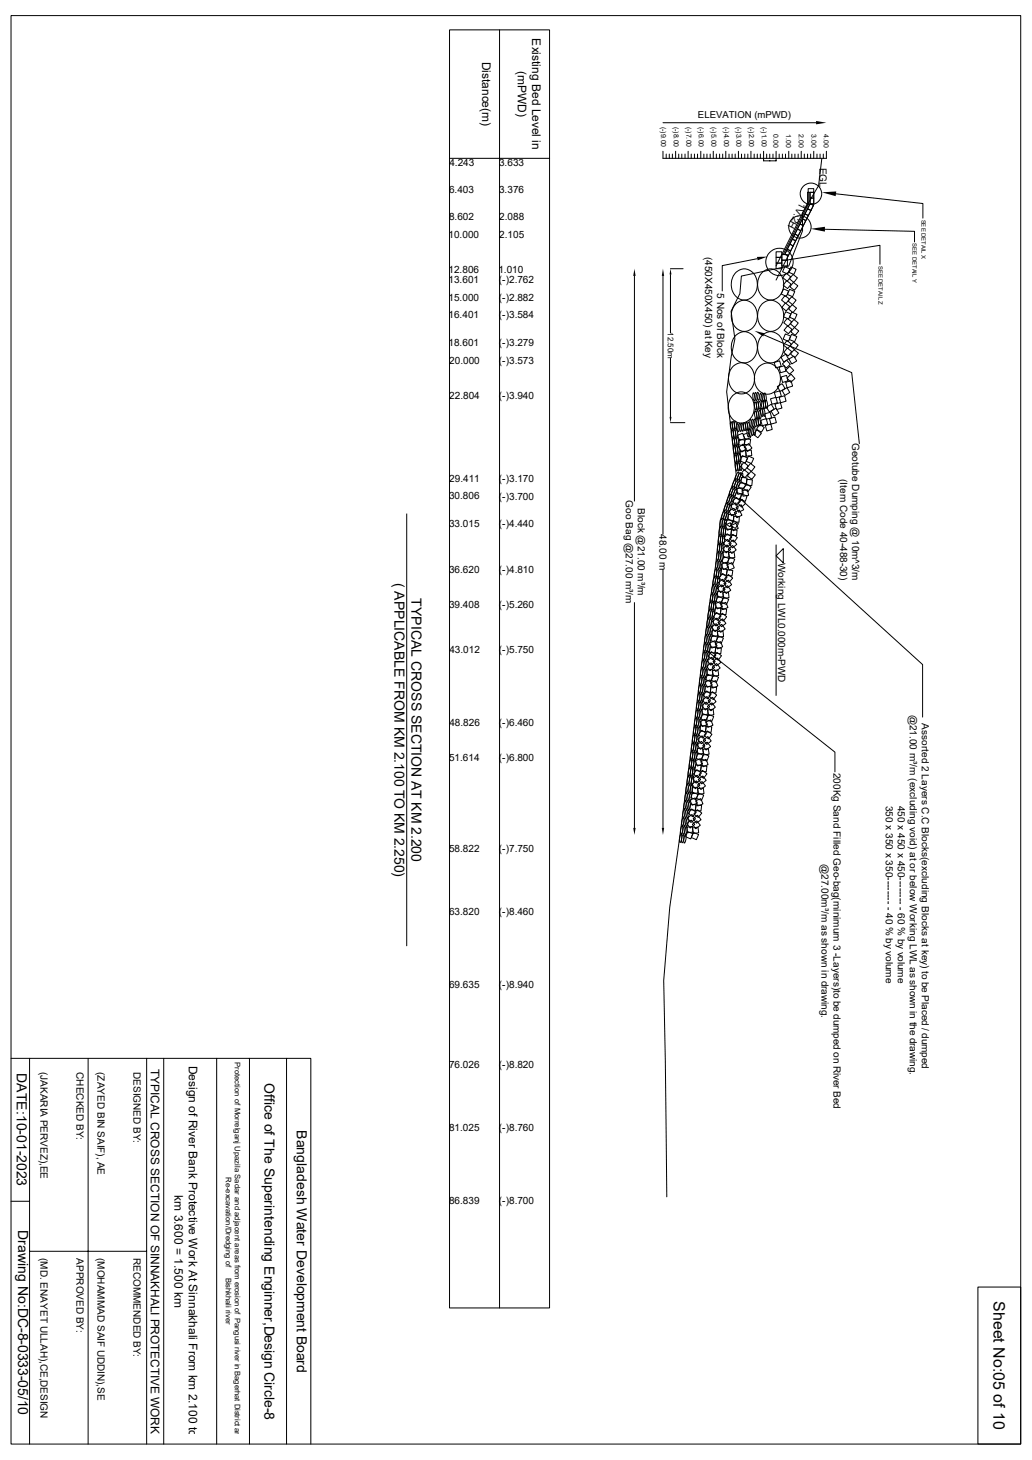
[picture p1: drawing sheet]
<svg xmlns="http://www.w3.org/2000/svg" width="297mm" height="420mm" viewBox="0 0 297 420" stroke-linecap="round" stroke-linejoin="round" font-family="sans-serif">
<g fill="none" stroke="#000" stroke-width=".29">
<path d="M3.2 4.5h290.6v410.9h-290.6zM129.4 8.6h28.8v367.7h-28.8zM143.8 8.6v367.7M190.8 35.3h44.1M129.4 45.6h28.8M190.8 43.5v2.1h47v-2.1M191.7 44.3v1.3M192.6 44.3v1.3M193.5 44.3v1.3M194.4 43.5v2.1M195.3 44.3v1.3M196.2 44.3v1.3"/>
<path d="M197.1 44.3v1.3M198 43.5v2.1M198.9 44.3v1.3M199.9 44.3v1.3M200.7 44.3v1.3M201.7 43.5v2.1M202.6 44.3v1.3M203.5 44.3v1.3M204.4 44.3v1.3M205.3 43.5v2.1M206.2 44.3v1.3M207.1 44.3v1.3"/>
<path d="M208 44.3v1.3M208.9 43.5v2.1M209.8 44.3v1.3M210.7 44.3v1.3M211.6 44.3v1.3M212.5 43.5v2.1M213.4 44.3v1.3M214.3 44.3v1.3M215.2 44.3v1.3M216.1 43.5v2.1M217 44.3v1.3M217.9 44.3v1.3"/>
<path d="M218.8 44.3v1.3M219.8 43.5v2.8h3.6v-2.8M220.6 44.3v1.3M221.5 44.3v1.3M221.5 46.2l.1 .1M222.5 44.3v1.3M224.2 44.3v1.3M225.2 44.3v1.3M226.1 44.3v1.3M227 43.5v2.1M227.9 44.3v1.3M228.8 44.3v1.3"/>
<path d="M229.7 44.3v1.3M230.6 43.5v2.1M231.5 44.3v1.3M232.4 44.3v1.3M232.6 55.3h-.2v3.1l-9 18.1M232.6 54.3h1.6v1h-1.1v1.7h1.1v1.6h-1.1v-1.6h1.1v-1.7h-1.6zM232.7 55.3v3.2l-7.3 14.7M233.1 55.3v3.3l-7.3 14.6M233.1 58.6l-.7 1.5 1 .4-.8 1.5-1-.5-.7 1.4 1 .6-.7 1.4-1-.5-.7 1.5 1 .5-.8 1.4-.9-.4-.8 1.4 1 .5-.7 1.4-1-.5-.7 1.5 .9 .5-.7 1.5-1-.5 .8-1.5 .9 .5 .8-1.5-1-.5 .7-1.4 1 .5 .7-1.5-.9-.4 .7-1.5 1 .5 .7-1.5-1-.5 .7-1.5 1 .6 .7-1.5-1-.5 .8-1.4 1 .4 .7-1.4zM233.3 44.3v1.3M234.2 55.3l-.1 3.8-10.7 21.5M234.2 43.5v2.1"/>
<path d="M235.1 44.3v1.3M236 44.3v1.3M236.5 45.6l-.9 7.8-4.7 7.9 .1 5.1-4 10.1-13.6 2.9-.5 5.1-2.5 5 1.1 8-1.1 5-1.3 10.2 2.8 23.9-4.6 13-1.3 13a1157 1157 0 0 0-7.2 54.3l-6.1 44.1-1.7 21.1 .9 62.2M236.9 44.3v1.3M240.6 55.8l25 2.7v4.2M182.6 79.4v64.7M190.8 79.4v74.3M193 77.3h3.6M193 79v16.8M211.8 78.4a3.7 3.7 0 0 1 4.1-.6 3.7 3.7 0 0 1 2 3.5 4 4 0 0 1-4.8 4.8 4.9 4.9 0 0 1-1.3-7.7zM217.9 74.4l-10 2v7.3M219.4 78.4a3.7 3.7 0 0 1 4-.6 3.7 3.7 0 0 1 2.1 3.5 4 4 0 0 1-4.9 4.8 4.9 4.9 0 0 1-1.2-7.7z"/>
<path d="M223.4 75.7h1.6v1.6h-1.6zM223.4 74h1.6v1.7h-1.6zM223.4 72.4h1.6v1.6h-1.6zM225 74.8h1.6v1.7h-1.6zM225 73.2h1.6v1.6h-1.6zM225.8 76.7l1.5 .6-.6 1.5-1.5-.6zM226.3 78.6l1.2 1-.9 1.3-1.3-1zM226.8 74.8l26.4-4.2v5.4M227.6 76.8l1.5 .7-.6 1.5-1.5-.7zM228.2 79l1.3 .9-1 1.3-1.3-1zM237.4 66l25.8 .5v3.1M211.8 87.4a3.7 3.7 0 0 1 4.1-.6 3.7 3.7 0 0 1 2 3.5 4 4 0 0 1-4.8 4.8 4.9 4.9 0 0 1-1.3-7.7z"/>
<path d="M211.8 96.4a3.7 3.7 0 0 1 4.1-.5 3.7 3.7 0 0 1 2 3.5 4 4 0 0 1-4.8 4.8 4.9 4.9 0 0 1-1.3-7.8zM219.4 87.4a3.7 3.7 0 0 1 4-.6 3.7 3.7 0 0 1 2.1 3.5 4 4 0 0 1-4.9 4.8 4.9 4.9 0 0 1-1.2-7.7zM219.4 96.4a3.7 3.7 0 0 1 4-.5 3.7 3.7 0 0 1 2.1 3.5 4 4 0 0 1-4.9 4.8 4.9 4.9 0 0 1-1.2-7.8zM219.9 96.4l25.2 10.8 2.2 20.4M225.5 83.1l1.4 .6-.6 1.6-1.5-.7zM225.9 85l1.3 1-1 1.3-1.3-1zM226 87.2l1.3 1-1 1.3-1.3-1.1zM226 96.1l1.5 .6-.6 1.5-1.5-.7zM226.1 89.7l1.5 .6-.7 1.5-1.4-.7zM226.4 80.7l1.3 1-1 1.3-1.3-1zM226.5 98l1.3 1-1.1 1.3-1.2-1zM226.6 91.6l1.2 1-1 1.3-1.2-1.1z"/>
<path d="M226.7 93.7l1.2 1-1 1.3-1.3-1zM227.2 83.2l1.5 .7-.6 1.4-1.5-.6zM227.8 96.2l1.5 .6-.6 1.5-1.5-.6zM227.8 85.3l1.3 1.1-1 1.2-1.3-1zM227.9 89.8l1.5 .6-.7 1.5-1.5-.6zM228 87.6l1.2 1-1 1.3-1.3-1zM228.3 81.2l1.3 1-1 1.3-1.3-1zM228.4 98.3l1.3 1-1 1.3-1.3-1zM228.5 91.9l1.2 1-1 1.3-1.2-1zM228.6 94.2l1.3 1-1 1.3-1.3-1zM193 103.1v16.8M210.9 113.7a3.7 3.7 0 0 1 4.1-.5 3.7 3.7 0 0 1 2 3.5 4 4 0 0 1-4.8 4.8 4.9 4.9 0 0 1-1.3-7.8z"/>
<path d="M211 105.4a3.7 3.7 0 0 1 4-.6 3.7 3.7 0 0 1 2.1 3.5 4 4 0 0 1-4.8 4.8 4.9 4.9 0 0 1-1.3-7.7zM216.8 113a2.25 2.25 0 0 1 .3 2.4l-.4-1.1zM217.2 115.7l.1-.1a2.25 2.25 0 0 1 .3 2.3l-.5-1zM217.2 118.3l.1-.1a2.25 2.25 0 0 1 .3 2.3l-.4-1zM217.3 113l.1-.1a2.25 2.25 0 0 1 .3 2.4l-.4-1.1zM217.8 115.6v-.1a2.25 2.25 0 0 1 .3 2.4l-.4-1.1zM217.8 118.2l.1-.1a2.25 2.25 0 0 1 .3 2.3l-.4-1zM217.9 112.9h.1a2.25 2.25 0 0 1 .3 2.3l-.4-1.1zM218.4 115.5v-.1a2.25 2.25 0 0 1 .3 2.4l-.4-1.1zM218.4 105.5a3.7 3.7 0 0 1 4.1-.6 3.7 3.7 0 0 1 2.1 3.5 4 4 0 0 1-4.9 4.8 4.9 4.9 0 0 1-1.3-7.7zM218.4 118.2l.1-.1a2.25 2.25 0 0 1 .3 2.3l-.4-1.1zM218.7 113.3l.1-.1a2.25 2.25 0 0 1 .3 2.3l-.4-1z"/>
<path d="M218.9 117.6l.1-.1a2.25 2.25 0 0 1 .3 2.3l-.4-1zM219.2 115.4v-.1a2.25 2.25 0 0 1 .3 2.3l-.4-1zM219.5 113.2a2.25 2.25 0 0 1 .3 2.3l-.5-1.1zM219.6 117.6l.1-.1a2.25 2.25 0 0 1 .3 2.3l-.5-1.1zM219.8 115.3v-.1a2.25 2.25 0 0 1 .3 2.4l-.4-1.1zM220 113.2v-.1a2.25 2.25 0 0 1 .3 2.3l-.4-1.1zM220 119l1.7-.4 .4 1.6-1.6 .4zM220.4 115.1a2.25 2.25 0 0 1 .3 2.4l-.4-1.1zM220.6 117.1l1.4-.8 .8 1.4-1.4 .8zM221.7 114.7l1.6-.4 .4 1.6-1.5 .4zM221.9 118.3l1.4-.9 .9 1.4-1.4 .9zM222.8 104.3l1.6-.5 .4 1.6-1.5 .4z"/>
<path d="M222.8 112.9l1.6-.5 .5 1.6-1.6 .5zM223 116.2l1.6-.4 .4 1.6-1.5 .4zM223.7 111.2l1.4-.8 .8 1.4-1.4 .8zM224.2 105.7l1.6-.5 .4 1.6-1.6 .4zM224.2 114.3l1.6-.5 .4 1.6-1.5 .5zM224.7 102.7l1.4-.8 .8 1.4-1.3 .8zM224.8 108.5l1.6-.5 .4 1.6-1.6 .4zM225.1 112.4l1.4-.9 .8 1.4-1.4 .8zM225.2 104.7l1.2-1.1 1.1 1.2-1.2 1.1zM226.1 110l1.6-.5 .4 1.6-1.6 .4zM226.1 106.5l1.2-1.1 1.1 1.2-1.2 1.1zM226.5 108.8l1.2-1.1 1.1 1.2-1.2 1.1z"/>
<path d="M226.6 100.1l1.2 1-.9 1.3-1.3-1zM227 103.3l1.5-.9 .8 1.4-1.4 .9zM228.5 100.6l1.3 1-1 1.3-1.3-1zM193 121.6h4.1M210.2 121.4l.1-.1a2.25 2.25 0 0 1 .3 2.4l-.4-1.1zM210.6 123.7a2.25 2.25 0 0 1 .3 2.3l-.4-1zM210.8 121.3l.1-.1a2.25 2.25 0 0 1 .3 2.4l-.4-1.1zM210.9 126.1v-.1a2.25 2.25 0 0 1 .3 2.4l-.4-1.1zM211.1 128.5l.1-.1a2.25 2.25 0 0 1 .3 2.3l-.4-1zM211.2 123.7v-.1a2.25 2.25 0 0 1 .3 2.3l-.4-1zM211.4 130.9l.1-.1a2.25 2.25 0 0 1 .3 2.3l-.4-1zM211.5 121.2a2.25 2.25 0 0 1 .3 2.3l-.4-1.1z"/>
<path d="M211.5 138h.1a2.14 2.14 0 0 1-.8 2.2 2.53 2.53 0 0 1 .7-2.2zM211.5 125.9a2.25 2.25 0 0 1 .3 2.4l-.4-1.1zM211.7 133.3l.1-.1a2.25 2.25 0 0 1 .2 2.3l-.4-1zM211.8 123.7v-.1a2.25 2.25 0 0 1 .3 2.3l-.4-1.1zM211.8 128.3a2.25 2.25 0 0 1 .3 2.3l-.4-1zM212 130.8l.1-.1a2.25 2.25 0 0 1 .3 2.4l-.4-1.1zM212 125.9h.1a2.25 2.25 0 0 1 .3 2.3l-.4-1.1zM212.1 138.3l.1-.1a2.14 2.14 0 0 1-.8 2.2 2.53 2.53 0 0 1 .7-2.1zM212.1 122l.1-.1a2.25 2.25 0 0 1 .3 2.3l-.4-1.1zM212.3 125.2l1.4-.6 .6 1.6-1.4 .5zM212.3 133.2l.1-.1a2.25 2.25 0 0 1 .3 2.3l-.4-1zM212.3 128.4l.1-.1a2.25 2.25 0 0 1 .3 2.3l-.4-1.1z"/>
<path d="M212.4 135.8h.1a2.14 2.14 0 0 1-.8 2.2 2.53 2.53 0 0 1 .7-2.2zM212.6 128.7l1.2-.9 1 1.3-1.3 .9zM212.6 130.7l.1-.1a2.25 2.25 0 0 1 .3 2.4l-.4-1.1zM212.7 138.5l.1-.1a2.14 2.14 0 0 1-.8 2.2 2.53 2.53 0 0 1 .7-2.1zM212.8 121.9l.1-.1a2.25 2.25 0 0 1 .2 2.3l-.4-1zM212.8 126.4l1.6 .2-.2 1.6-1.6-.2zM212.9 133.1h.1a2.25 2.25 0 0 1 .3 2.3l-.4-1.1zM212.9 136h.2a2.14 2.14 0 0 1-.8 2.2 2.53 2.53 0 0 1 .6-2.2zM213 129.8l1.6-.2 .2 1.6-1.7 .2zM213.4 138.6l1.3 .9-1 1.4-1.3-1zM213.4 137.3l1.6 .2-.2 1.6-1.6-.2zM213.4 121.8a2.25 2.25 0 0 1 .3 2.3l-.4-1.1z"/>
<path d="M213.5 136.2h.2a2.14 2.14 0 0 1-.8 2.2 2.53 2.53 0 0 1 .6-2.2zM213.6 131.1l1.5 .6-.6 1.5-1.5-.6zM213.9 125.1l1.4-.6 .7 1.4-1.5 .6zM214 121.7l.1-.1a2.25 2.25 0 0 1 .3 2.3l-.4-1zM214.1 133l1.2 1-1 1.3-1.2-1zM214.2 135.1l1.2 1-1 1.3-1.3-1zM214.2 128.6l1.3-1 .9 1.3-1.3 1zM214.4 126.2l1.6 .2-.2 1.7-1.6-.3zM214.6 129.6l1.6-.1 .2 1.6-1.6 .1zM214.7 121.5a2.25 2.25 0 0 1 .3 2.3l-.4-1zM214.9 139.2l1.3 .9-.9 1.3-1.4-.9zM214.9 137.9l1.6 .1-.1 1.7-1.6-.2z"/>
<path d="M215 123.5l.1-.1a2.25 2.25 0 0 1 .3 2.3l-.4-1zM215.2 121.5l.1-.1a2.25 2.25 0 0 1 .3 2.3l-.4-1zM215.4 131.2l1.5 .7-.7 1.4-1.4-.6zM215.6 123.4h.1a2.25 2.25 0 0 1 .3 2.3l-.4-1.1zM215.9 120.8v-.1a2.25 2.25 0 0 1 .3 2.3l-.4-1zM216 133.3l1.3 1-1 1.3-1.3-1zM216.1 135.6l1.3 1-1 1.3-1.3-1zM216.2 123.1l.1-.1a2.25 2.25 0 0 1 .3 2.3l-.4-1.1zM216.5 120.7v-.1a2.25 2.25 0 0 1 .3 2.3l-.4-1zM216.8 123l.1-.1a2.25 2.25 0 0 1 .3 2.3l-.4-1zM217.1 120.6l.1-.1a2.25 2.25 0 0 1 .3 2.4l-.5-1.1zM217.7 120.4l.1-.1a2.25 2.25 0 0 1 .3 2.3l-.5-1z"/>
<path d="M217.8 123.7l1.3 1-1 1.2-1.3-1zM218.3 120.3l.1-.1a2.25 2.25 0 0 1 .3 2.4l-.4-1.1zM218.6 122.1l1.4 .9-.9 1.3-1.4-.8zM218.9 120.9l1.6-.5 .4 1.6-1.5 .5zM220.3 122.4l1.5-.4 .4 1.5-1.5 .5zM221.4 120.4l1.6-.4 .4 1.6-1.5 .4zM117.1 147.8v124.3M206.6 158.8l.2 .7a1.27 1.27 0 0 1-.5 1.6v-1.7zM206.9 156.4l.2 .7a1.27 1.27 0 0 1-.5 1.6v-1.7zM207.1 154.1l.2 .6a1.27 1.27 0 0 1-.5 1.6v-1.7zM207.2 158.9l.2 .6a1.27 1.27 0 0 1-.5 1.7v-1.8zM207.3 151.6l.3 .7a1.27 1.27 0 0 1-.5 1.6v-1.7z"/>
<path d="M207.5 156.5l.2 .6a1.27 1.27 0 0 1-.5 1.7v-1.7zM207.6 149.3l.2 .6a1.27 1.27 0 0 1-.5 1.7v-1.8zM207.7 154.1l.2 .6a1.27 1.27 0 0 1-.5 1.7v-1.8zM207.9 159l.2 .6a1.27 1.27 0 0 1-.5 1.6v-1.7zM208 151.7l.2 .7a1.27 1.27 0 0 1-.5 1.6v-1.7zM208 157.8l1.3-1 1 1.2-1.3 1zM208 158.9l1.6-.3 .3 1.6-1.6 .2zM208.1 156.5l.2 .7a1.27 1.27 0 0 1-.5 1.6v-1.7zM208.2 156.2l1.2-1 1 1.2-1.2 1zM208.2 149.3l.2 .6a1.27 1.27 0 0 1-.5 1.7v-1.7zM208.3 147.1l.1-.1a2.49 2.49 0 0 1-.7 2.3l.1-1.1zM208.3 154.2l.2 .6a1.27 1.27 0 0 1-.5 1.7v-1.8z"/>
<path d="M208.6 151.8l.2 .6a1.27 1.27 0 0 1-.5 1.7v-1.8zM208.7 151l1.5-.6 .7 1.4-1.5 .7zM208.8 149.4l.2 .6a1.27 1.27 0 0 1-.5 1.7v-1.8zM208.9 152.1l1.6 .2-.1 1.7-1.7-.2zM208.9 147.3l.1-.1a2.49 2.49 0 0 1-.7 2.3l.1-1.1zM209.1 144.8l.1-.1a2.49 2.49 0 0 1-.7 2.3l.1-1.1zM209.3 153.5l1.3 1-1 1.3-1.3-.9zM209.5 147.5l.1-.1a2.49 2.49 0 0 1-.7 2.3l.1-1.1zM209.6 148l1.6 .1-.1 1.6-1.6-.1zM209.6 149.3l1.4 .9-.9 1.3-1.4-.9zM209.6 157.9l1.3-1 1 1.3-1.3 1zM209.6 159l1.6-.3 .3 1.7-1.6 .2z"/>
<path d="M209.7 145l.1-.1a2.49 2.49 0 0 1-.7 2.3l.1-1.1zM209.8 156.3l1.2-1 1 1.3-1.2 1zM209.8 146.9l1.4-.7 .8 1.5-1.5 .7zM209.8 142.6l.2-.1a2.49 2.49 0 0 1-.7 2.3v-1.2zM210.2 145.2h.2a2.49 2.49 0 0 1-.8 2.2l.1-1.1zM210.3 145.4l1.5-.7 .7 1.4-1.5 .8zM210.3 151.2l1.5-.7 .7 1.5-1.5 .7zM210.4 142.7h.2a2.49 2.49 0 0 1-.8 2.2l.1-1.1zM210.5 152.3l1.6 .2-.1 1.6-1.6-.1zM210.7 140.3h.1a2.14 2.14 0 0 1-.8 2.2 2.53 2.53 0 0 1 .7-2.2zM210.8 144.1l1.2-1 1.1 1.2-1.3 1.1zM210.9 153.7l1.3 .9-1 1.4-1.3-1z"/>
<path d="M211 143l.2-.1a2.49 2.49 0 0 1-.8 2.3l.1-1.2zM211.2 148.5l1.6 .1-.1 1.6-1.7-.1zM211.2 149.8l1.3 .9-.9 1.3-1.3-.9zM211.2 140.5h.2a2.14 2.14 0 0 1-.8 2.2 2.53 2.53 0 0 1 .6-2.2zM211.3 147.4l1.5-.7 .7 1.5-1.5 .7zM211.8 140.7h.1a2.14 2.14 0 0 1-.8 2.2 2.53 2.53 0 0 1 .7-2.2zM211.8 145.9l1.5-.7 .7 1.4-1.4 .8zM211.9 141.6l1.5 .6-.5 1.5-1.5-.5zM212 140.6l1.6-.3 .3 1.6-1.6 .3zM212.3 144.7l1.2-1.1 1.1 1.2-1.2 1.1zM212.9 143.3l52.6 47.9v15.1M213.4 142.2l1.6 .5-.5 1.5-1.6-.5z"/>
<path d="M213.5 141.1l1.6-.2 .3 1.6-1.6 .2zM223.4 156.8v43.3M225.4 157.8v4.1l-2-2zM182.6 173.4v64.8M190.8 163.8v74.4M203.8 178l.1-.1a2.24 2.24 0 0 1-.3 2.4l-.1-.8zM204.1 175.6l.1-.1a2.24 2.24 0 0 1-.3 2.4l-.1-.8zM204.4 178.1l.1-.1a2.24 2.24 0 0 1-.3 2.3l-.2-.8zM204.4 173.2l.2-.1a2.24 2.24 0 0 1-.3 2.4l-.2-.8zM204.7 175.7l.2-.1a2.24 2.24 0 0 1-.3 2.4l-.2-.8zM204.9 170.8a2.17 2.17 0 0 1-.3 2.3 2.68 2.68 0 0 1 .3-2.3zM205 178.2l.1-.1a2.24 2.24 0 0 1-.3 2.3l-.2-.8z"/>
<path d="M205 173.3l.1-.1a2.24 2.24 0 0 1-.2 2.4l-.2-.8zM205 178.8l1.3-1 1 1.3-1.3 1zM205.2 168.5l.1-.1a2.17 2.17 0 0 1-.3 2.3 2.51 2.51 0 0 1 .2-2.2zM205.3 175.8l.1-.1a2.24 2.24 0 0 1-.3 2.4l-.1-.9zM205.5 170.9a2.17 2.17 0 0 1-.3 2.3 2.68 2.68 0 0 1 .3-2.3zM205.6 166.1l.1-.1a2.17 2.17 0 0 1-.3 2.4 2.51 2.51 0 0 1 .2-2.3zM205.7 173.4l.1-.1a2.24 2.24 0 0 1-.3 2.3l-.2-.8zM205.8 173.7l1.5-.6 .6 1.4-1.5 .7zM205.8 168.6l.1-.1a2.17 2.17 0 0 1-.3 2.4 2.51 2.51 0 0 1 .2-2.3zM205.9 174.8l1.6 .2-.2 1.7-1.6-.3zM206 163.7a2.17 2.17 0 0 1-.3 2.3 2.51 2.51 0 0 1 .3-2.3zM206 171.1l.1-.1a2.17 2.17 0 0 1-.3 2.3 2.51 2.51 0 0 1 .2-2.2z"/>
<path d="M206.2 176.2l1.3 1-1 1.3-1.3-1zM206.3 166.1a2.17 2.17 0 0 1-.3 2.3 2.68 2.68 0 0 1 .3-2.3zM206.4 161.2l.2 .6a1.27 1.27 0 0 1-.5 1.7v-1.7zM206.4 168.7l.1-.1a2.17 2.17 0 0 1-.3 2.3 2.51 2.51 0 0 1 .2-2.2zM206.4 169.2l1.4-1 .9 1.3-1.3 1zM206.4 170.2l1.6-.1 .2 1.6-1.6 .1zM206.6 163.8l.1-.1a2.17 2.17 0 0 1-.3 2.4 2.51 2.51 0 0 1 .2-2.3zM206.6 171.5l1.5 .7-.6 1.5-1.5-.7zM206.6 179l1.3-1 1 1.3-1.3 1zM206.7 167.6l1.3-1 1 1.3-1.4 1zM206.8 166.3l.1-.1a2.17 2.17 0 0 1-.3 2.4 2.51 2.51 0 0 1 .2-2.3zM207 161.3l.2 .6a1.27 1.27 0 0 1-.5 1.7v-1.8z"/>
<path d="M207.3 163.9a2.17 2.17 0 0 1-.3 2.3 2.68 2.68 0 0 1 .3-2.3zM207.4 173.9l1.5-.6 .6 1.5-1.5 .6zM207.5 175l1.6 .3-.2 1.6-1.6-.2zM207.6 162.3l1.4-.6 .7 1.5-1.5 .6zM207.6 161.3l.2 .7a1.27 1.27 0 0 1-.5 1.6v-1.7zM207.7 163.6l1.6 .3-.3 1.6-1.6-.3zM207.9 176.4l1.2 1-.9 1.3-1.4-1zM208 165l1.3 1-1.1 1.3-1.3-1.1zM208 169.4l1.4-.9 .9 1.3-1.3 .9zM208 170.5l1.6-.2 .2 1.7-1.6 .1zM208.2 171.7l1.5 .7-.6 1.5-1.5-.7zM208.3 160.1l1.5 .6-.5 1.5-1.6-.6z"/>
<path d="M208.3 167.8l1.3-.9 1 1.3-1.3 .9zM209.2 162.5l1.5-.7 .6 1.6-1.5 .6zM209.3 163.9l1.6 .2-.2 1.6-1.7-.2zM209.6 165.3l1.3 1-1.1 1.3-1.3-1.1zM209.9 160.3l1.6 .6-.6 1.4-1.6-.5zM201.2 199.4a2.18 2.18 0 0 1-.2 2.4 2.75 2.75 0 0 1 .2-2.4zM201.4 197a2.18 2.18 0 0 1-.2 2.3 2.75 2.75 0 0 1 .2-2.3zM201.7 194.6a2.18 2.18 0 0 1-.2 2.4 2.75 2.75 0 0 1 .2-2.4zM201.8 199.5a2.18 2.18 0 0 1-.3 2.3 2.75 2.75 0 0 1 .3-2.3zM202 192.2a2.18 2.18 0 0 1-.2 2.4 2.75 2.75 0 0 1 .2-2.4zM202.1 197.1a2.18 2.18 0 0 1-.3 2.3 2.75 2.75 0 0 1 .3-2.3zM202.3 189.8a2.18 2.18 0 0 1-.2 2.4 2.75 2.75 0 0 1 .2-2.4z"/>
<path d="M202.4 194.7a2.18 2.18 0 0 1-.3 2.4 2.75 2.75 0 0 1 .3-2.4zM202.4 199.5a2.18 2.18 0 0 1-.3 2.4 2.75 2.75 0 0 1 .3-2.4zM202.6 187.5a2.18 2.18 0 0 1-.2 2.3 2.75 2.75 0 0 1 .2-2.3zM202.6 192.3a2.18 2.18 0 0 1-.2 2.3 2.75 2.75 0 0 1 .2-2.3zM202.6 197.1a2.18 2.18 0 0 1-.2 2.4 2.75 2.75 0 0 1 .2-2.4zM202.9 196.2l1.4-.6 .7 1.5-1.5 .6zM202.9 185a2.18 2.18 0 0 1-.2 2.4 2.75 2.75 0 0 1 .2-2.4zM202.9 189.9a2.18 2.18 0 0 1-.2 2.4 2.75 2.75 0 0 1 .2-2.4zM202.9 194.7a2.18 2.18 0 0 1-.2 2.4 2.75 2.75 0 0 1 .2-2.4zM203 197.4l1.6 .2-.2 1.6-1.6-.2zM203.1 182.8l.1-.1a2.24 2.24 0 0 1-.3 2.3l-.1-.8zM203.2 187.5a2.18 2.18 0 0 1-.2 2.4 2.75 2.75 0 0 1 .2-2.4z"/>
<path d="M203.2 192.4a2.18 2.18 0 0 1-.2 2.3 2.75 2.75 0 0 1 .2-2.3zM203.4 191.7l1.2-1 1.1 1.2-1.4 1.1zM203.4 192.7l1.6-.2 .2 1.6-1.6 .3zM203.4 198.8l1.2 .9-.9 1.3-1.3-.9zM203.4 187.2l36.9 29.2v5.6M203.5 180.4l.1-.1a2.24 2.24 0 0 1-.3 2.4l-.2-.8zM203.5 185.1a2.18 2.18 0 0 1-.2 2.4 2.75 2.75 0 0 1 .2-2.4zM203.5 190a2.18 2.18 0 0 1-.2 2.4 2.75 2.75 0 0 1 .2-2.4zM203.5 190.1l1.4-1 .9 1.2-1.2 1zM203.7 194l1.4 .6-.5 1.5-1.6-.6zM203.8 182.9l.1-.1a2.24 2.24 0 0 1-.3 2.3l-.2-.8zM203.8 187.6a2.18 2.18 0 0 1-.2 2.3 2.75 2.75 0 0 1 .2-2.3z"/>
<path d="M204 180.5l.2-.2a2.24 2.24 0 0 1-.3 2.4l-.2-.8zM204.1 185.2a2.18 2.18 0 0 1-.2 2.4 2.75 2.75 0 0 1 .2-2.4zM204.2 185l1.5-.7 .7 1.5-1.5 .6zM204.3 183l.2-.2a2.24 2.24 0 0 1-.3 2.4l-.2-.8zM204.4 186.1l1.6 .2-.2 1.6-1.6-.2zM204.5 196.4l1.5-.6 .6 1.5-1.5 .7zM204.6 197.6l1.6 .2-.2 1.6-1.6-.2zM204.7 180.6l.1-.2a2.24 2.24 0 0 1-.3 2.4l-.2-.8zM204.7 187.5l1.3 .9-.9 1.3-1.3-.9zM204.8 180.4l1.3-1 1 1.3-1.3 1zM204.8 181.5l1.6-.2 .2 1.6-1.6 .2zM205 191.9l1.2-1 1.1 1.3-1.3 1z"/>
<path d="M205 193l1.6-.3 .2 1.6-1.6 .3zM205 199l1.2 .9-.9 1.4-1.3-1.1zM205.1 182.7l1.5 .6-.6 1.5-1.6-.6zM205.2 190.2l1.3-.9 1 1.2-1.3 1.1zM205.3 194.2l1.5 .6-.6 1.5-1.5-.6zM205.8 185.2l1.5-.6 .7 1.5-1.5 .6zM206 186.3l1.6 .2-.2 1.6-1.6-.2zM206.3 187.7l1.3 .9-.9 1.3-1.3-1zM206.4 180.6l1.3-1 1 1.3-1.3 1zM206.4 181.7l1.7-.2 .1 1.6-1.6 .2zM206.7 182.9l1.5 .7-.6 1.5-1.5-.7zM198.7 218.6l.1-.1a2.24 2.24 0 0 1-.3 2.4l-.1-.9z"/>
<path d="M199 216.2l.1-.1a2.24 2.24 0 0 1-.3 2.4l-.1-.8zM199.3 218.7l.1-.1a2.24 2.24 0 0 1-.3 2.3l-.1-.8zM199.4 213.7a2.18 2.18 0 0 1-.2 2.4 2.75 2.75 0 0 1 .2-2.4zM199.6 216.3l.2-.1a2.24 2.24 0 0 1-.3 2.4l-.2-.8zM199.7 211.3a2.18 2.18 0 0 1-.2 2.4 2.75 2.75 0 0 1 .2-2.4zM199.9 218.8l.2-.1a2.24 2.24 0 0 1-.3 2.3l-.2-.8zM200 209a2.18 2.18 0 0 1-.2 2.3 2.75 2.75 0 0 1 .2-2.3zM200 213.8a2.18 2.18 0 0 1-.2 2.4 2.75 2.75 0 0 1 .2-2.4zM200.1 218.9l1.4-.7 .7 1.6-1.5 .6zM200.2 216.4l.2-.1a2.24 2.24 0 0 1-.3 2.4l-.2-.9zM200.3 206.5a2.18 2.18 0 0 1-.2 2.4 2.75 2.75 0 0 1 .2-2.4zM200.3 211.4a2.18 2.18 0 0 1-.2 2.4 2.75 2.75 0 0 1 .2-2.4z"/>
<path d="M200.6 204.2a2.18 2.18 0 0 1-.2 2.3 2.75 2.75 0 0 1 .2-2.3zM200.6 209a2.18 2.18 0 0 1-.2 2.4 2.75 2.75 0 0 1 .2-2.4zM200.6 214.3l1.3-1 1 1.3-1.3 1zM200.6 213.9a2.18 2.18 0 0 1-.2 2.3 2.75 2.75 0 0 1 .2-2.3zM200.6 215.3l1.6-.2 .3 1.6-1.7 .3zM200.8 212.7l1.3-1 1 1.3-1.3 1zM200.9 201.8a2.18 2.18 0 0 1-.2 2.3 2.75 2.75 0 0 1 .2-2.3zM200.9 206.6a2.18 2.18 0 0 1-.2 2.4 2.75 2.75 0 0 1 .2-2.4zM200.9 211.5a2.18 2.18 0 0 1-.2 2.4 2.75 2.75 0 0 1 .2-2.4zM200.9 216.6l1.5 .7-.6 1.4-1.5-.6zM201.2 204.2a2.18 2.18 0 0 1-.2 2.4 2.75 2.75 0 0 1 .2-2.4zM201.2 209.1a2.18 2.18 0 0 1-.2 2.4 2.75 2.75 0 0 1 .2-2.4z"/>
<path d="M201.5 201.8a2.18 2.18 0 0 1-.2 2.4 2.75 2.75 0 0 1 .2-2.4zM201.5 207.6l1.4-.7 .7 1.5-1.5 .6zM201.5 206.7a2.18 2.18 0 0 1-.2 2.4 2.75 2.75 0 0 1 .2-2.4zM201.6 208.7l1.6 .2-.2 1.6-1.6-.2zM201.7 219.1l1.5-.7 .6 1.6-1.5 .6zM201.8 204.3a2.18 2.18 0 0 1-.2 2.4 2.75 2.75 0 0 1 .2-2.4zM202 203l1.2-1 1.1 1.3-1.3 1zM202 210.1l1.3 .9-1 1.3-1.3-.9zM202 204l1.6-.2 .2 1.6-1.6 .3zM202.1 201.9a2.18 2.18 0 0 1-.3 2.4 2.75 2.75 0 0 1 .3-2.4zM202.2 201.4l1.3-1 1 1.2-1.3 1zM202.2 214.5l1.3-1 1 1.3-1.3 1z"/>
<path d="M202.2 215.6l1.6-.3 .3 1.7-1.6 .2zM202.3 205.3l1.5 .6-.6 1.5-1.5-.6zM202.4 212.9l1.3-1 1 1.2-1.3 1.1zM202.5 216.8l1.5 .7-.6 1.4-1.5-.5zM203.1 207.7l1.5-.6 .6 1.5-1.5 .7zM203.2 208.9l1.7 .2-.3 1.6-1.6-.2zM203.6 203.2l1.3-1 1 1.3-1.3 1zM203.6 210.3l1.3 .9-1 1.4-1.3-1zM203.6 204.3l1.6-.3 .2 1.6-1.6 .3zM203.8 201.6l1.3-1 1 1.2-1.3 1.1zM203.9 205.5l1.5 .6-.6 1.5-1.5-.6zM196 240a2.24 2.24 0 0 1-.3 2.4l-.2-.8z"/>
<path d="M196.2 237.7l.1-.1a2.24 2.24 0 0 1-.3 2.3l-.2-.8zM196.5 235.3l.1-.1a2.24 2.24 0 0 1-.3 2.4l-.1-.8zM196.8 233l.1-.2a2.24 2.24 0 0 1-.3 2.4l-.1-.8zM196.8 237.8l.1-.1a2.24 2.24 0 0 1-.3 2.3l-.1-.8zM197.1 235.4l.1-.1a2.24 2.24 0 0 1-.3 2.4l-.1-.8zM197.3 230.4a2.24 2.24 0 0 1-.3 2.4l-.2-.8zM197.4 237.9l.1-.2a2.24 2.24 0 0 1-.3 2.4l-.1-.8zM197.4 228.2l.2-.2a2.24 2.24 0 0 1-.3 2.4l-.2-.8zM197.4 233l.2-.1a2.24 2.24 0 0 1-.3 2.3l-.2-.8zM197.7 236.9l1.2-1 1 1.3-1.3 1zM197.7 238l1.6-.3 .2 1.7-1.6 .2zM197.7 225.8l.2-.2a2.24 2.24 0 0 1-.3 2.4l-.2-.8z"/>
<path d="M197.7 230.6l.2-.1a2.24 2.24 0 0 1-.3 2.4l-.2-.8zM197.7 235.5l.2-.1a2.24 2.24 0 0 1-.3 2.3l-.2-.8zM197.9 235.3l1.2-1 1.1 1.3-1.4 1zM197.9 239.2l1.5 .7-.6 1.4-1.5-.6zM198 228.3l.2-.2a2.24 2.24 0 0 1-.3 2.4l-.2-.8zM198 233.1l.2-.1a2.24 2.24 0 0 1-.3 2.3l-.2-.8zM198.1 223.4l.1-.1a2.24 2.24 0 0 1-.3 2.3l-.2-.8zM198.3 230.7l.2-.1a2.24 2.24 0 0 1-.3 2.4l-.2-.8zM198.4 221l.1-.1a2.24 2.24 0 0 1-.3 2.4l-.2-.8zM198.4 225.8l.1-.1a2.24 2.24 0 0 1-.3 2.4l-.2-.8zM198.6 230.2l1.5-.7 .6 1.6-1.5 .5zM198.7 223.5l.1-.1a2.24 2.24 0 0 1-.3 2.3l-.2-.8z"/>
<path d="M198.7 228.3l.1-.1a2.24 2.24 0 0 1-.3 2.4l-.2-.8zM198.7 231.3l1.6 .2-.2 1.6-1.6-.2zM199 225.9l.1-.1a2.24 2.24 0 0 1-.3 2.4l-.2-.8zM199 221.1l.1-.1a2.24 2.24 0 0 1-.3 2.4l-.1-.9zM199.1 232.7l1.3 1-1.1 1.2-1.2-.9zM199.1 225.6l1.3-1 1 1.3-1.3 1zM199.1 226.7l1.6-.3 .3 1.7-1.7 .2zM199.3 237.1l1.2-1 1 1.3-1.3 1zM199.3 238.2l1.6-.2 .2 1.6-1.6 .2zM199.3 223.6l.1-.2a2.24 2.24 0 0 1-.3 2.4l-.1-.8zM199.3 224l1.3-1 1 1.3-1.3 1zM199.4 227.9l1.5 .7-.6 1.4-1.5-.6z"/>
<path d="M199.5 235.5l1.2-1 1.1 1.3-1.4 1zM199.5 239.4l1.5 .7-.6 1.5-1.5-.7zM199.6 221.2l.1-.1a2.24 2.24 0 0 1-.3 2.3l-.1-.8zM200.2 220l1.6 .2-.2 1.6-1.6-.2zM200.2 230.4l1.5-.7 .6 1.6-1.5 .6zM200.3 231.5l1.6 .2-.2 1.6-1.6-.2zM200.5 221.4l1.3 1-1 1.3-1.2-1zM200.7 232.9l1.3 1-1 1.3-1.3-1zM200.7 225.8l1.4-1 .9 1.3-1.3 1zM200.7 226.9l1.7-.2 .2 1.6-1.6 .2zM201 224.2l1.3-1 .9 1.3-1.3 1zM201 228.1l1.5 .7-.6 1.5-1.5-.6z"/>
<path d="M201.8 220.2l1.7 .2-.3 1.6-1.6-.2zM202.1 221.6l1.4 1-1 1.3-1.3-1zM196.5 240.2l.1-.1a2.24 2.24 0 0 1-.3 2.3l-.2-.8zM197.1 240.3l.1-.1a2.24 2.24 0 0 1-.3 2.3l-.1-.8zM3.2 304.5h86.3v110.9M8.5 304.5v110.9M25.4 304.5v110.9M42.2 304.5v110.9M47.1 304.5v110.9M62.4 304.5v110.9M71.8 304.5v110.9M82.5 304.5v110.9"/>
<path d="M3.2 345.6h5.3M8.5 360h33.7M281.4 370.2h12.4v45.2h-12.4z"/>
<circle cx="233.4" cy="55.8" r="3.1"/>
<circle cx="224.3" cy="75.4" r="3.9"/>
<circle cx="230.2" cy="65.3" r="3.2"/>
</g>
<path d="M234.9 34.8l2.9 .5-2.9 .5zM236.5 55.3l4.2-.2-.2 1.3zM182.6 77.3l.3 2.1h-.7zM190.8 77.3l.3 2.1h-.6zM193 77.3l.3 1.7h-.6zM217.8 73.9l3.1-.1-2.8 1.1zM233.3 65.8l4.1-.6v1.4zM217.1 95.2l2.9 .7-.3 .9zM192.7 119.9h.6l-.3 1.7zM182.2 238.2h.7l-.3 2zM190.5 238.2h.6l-.3 2z" fill="#000"/>
<text font-size="4.6" x="286" y="374.3" transform="rotate(90 286 374.3)">Sheet No:05 of 10</text>
<g font-size="4">
<text x="113.6" y="167.6" transform="rotate(90 113.6 167.6)">( APPLICABLE FROM KM 2.100 TO KM 2.250)</text>
<text x="118.4" y="172.1" transform="rotate(90 118.4 172.1)">TYPICAL CROSS SECTION AT KM 2.200</text>
<text x="4.8" y="308.8" transform="rotate(90 4.8 308.8)">DATE:10-01-2023</text>
<text x="76.1" y="311.5" transform="rotate(90 76.1 311.5)">Office of The Superintending Enginner,Design Circle-8</text>
<text x="85.4" y="325.1" transform="rotate(90 85.4 325.1)">Bangladesh Water Development Board</text>
<text x="5.2" y="353.9" transform="rotate(90 5.2 353.9)">Drawing No:DC-8-0333-05/10</text>
</g>
<g font-size="3.4">
<text x="153.2" y="11.1" transform="rotate(90 153.2 11.1)">Existing Bed Level in</text>
<text x="138.8" y="17.7" transform="rotate(90 138.8 17.7)">Distance(m)</text>
<text x="149" y="20.4" transform="rotate(90 149 20.4)">(mPWD)</text>
<text x="43.4" y="307.5" transform="rotate(90 43.4 307.5)">TYPICAL CROSS SECTION OF SINNAKHALI PROTECTIVE WORK</text>
<text x="54.3" y="306.6" transform="rotate(90 54.3 306.6)">Design of River Bank Protective Work At Sinnakhali From km 2.100 to</text>
<text x="50.2" y="343.8" transform="rotate(90 50.2 343.8)">km 3.600 = 1.500 km</text>
</g>
<g font-size="2.9">
<text x="129.3" y="47.6">4.243</text>
<text x="143.6" y="47.6">3.633</text>
<text x="235.9" y="48.2" transform="rotate(90 235.9 48.2)">EGL</text>
<text x="129.2" y="55.5">6.403</text>
<text x="143.6" y="55.5">3.376</text>
<text x="230.3" y="58.1" transform="rotate(117 230.3 58.1)">1V:2H</text>
<text x="129.2" y="63.4">8.602</text>
<text x="143.7" y="63.4">2.088</text>
<text x="129.1" y="68.5">10.000</text>
<text x="143.7" y="68.5">2.105</text>
<text x="202.9" y="73.9" transform="rotate(90 202.9 73.9)">(450X450X450) at Key</text>
<text x="129.1" y="78.6">12.806</text>
<text x="129.1" y="81.5">13.601</text>
<text x="143.4" y="78.6">1.010</text>
<text x="143.6" y="81.5">(-)2.762</text>
<text x="129.1" y="86.5">15.000</text>
<text x="143.6" y="86.6">(-)2.882</text>
<text x="206.4" y="84.4" transform="rotate(90 206.4 84.4)">5 Nos of Block</text>
<text x="129.1" y="91.6">16.401</text>
<text x="143.6" y="91.6">(-)3.584</text>
<text x="129.1" y="99.6">18.601</text>
<text x="143.6" y="99.6">(-)3.279</text>
<text x="129.3" y="104.6">20.000</text>
<text x="143.6" y="104.6">(-)3.573</text>
<text x="129.3" y="114.8">22.804</text>
<text x="143.6" y="114.8">(-)3.940</text>
<text x="245.2" y="127.4" transform="rotate(90 245.2 127.4)">Geotube Dumping @ 10m^3/m</text>
<text x="241.8" y="137.8" transform="rotate(90 241.8 137.8)">(Item Code 40-488-30)</text>
<text x="129.2" y="143.7">30.806</text>
<text x="129.3" y="138.6">29.411</text>
<text x="143.6" y="138.7">(-)3.170</text>
<text x="143.6" y="143.7">(-)3.700</text>
<text x="180.1" y="144" transform="rotate(90 180.1 144)">Goo Bag @27.00 m³/m</text>
<text x="183.6" y="146.1" transform="rotate(90 183.6 146.1)">Block @21.00 m³/m</text>
<text x="129.2" y="151.7">33.015</text>
<text x="143.6" y="151.7">(-)4.440</text>
<text x="189.8" y="153.6" transform="rotate(90 189.8 153.6)">48.00 m</text>
<text x="223.9" y="161.9" transform="rotate(90 223.9 161.9)">Working LWL0.000m-PWD</text>
<text x="129.2" y="164.7">36.620</text>
<text x="143.6" y="164.8">(-)4.810</text>
<text x="129.2" y="174.8">39.408</text>
<text x="143.6" y="174.8">(-)5.260</text>
<text x="129.3" y="187.8">43.012</text>
<text x="143.6" y="187.9">(-)5.750</text>
<text x="129.3" y="208.9">48.826</text>
<text x="143.6" y="208.9">(-)6.460</text>
<text x="261.9" y="205.6" transform="rotate(90 261.9 205.6)">@21.00 m³/m (excluding void) at or below Working LWL as shown in the drawing.</text>
<text x="265.3" y="208.1" transform="rotate(90 265.3 208.1)">Assorted 2 Layers C.C Blocks(excluding Blocks at key) to be Placed / dumped</text>
<text x="129.2" y="218.9">51.614</text>
<text x="143.6" y="219">(-)6.800</text>
<text x="239.9" y="222.3" transform="rotate(90 239.9 222.3)">200Kg Sand Filled Geo-bag(minimum 3 -Layers)to be dumped on River Bed</text>
<text x="254.9" y="231.8" transform="rotate(90 254.9 231.8)">350 x 350 x 350-------- - 40 % by volume</text>
<text x="258.4" y="231.8" transform="rotate(90 258.4 231.8)">450 x 450 x 450-------- - 60 % by volume</text>
<text x="129.2" y="245">58.822</text>
<text x="143.6" y="245">(-)7.750</text>
<text x="236.4" y="248.5" transform="rotate(90 236.4 248.5)">@27.00m³/m as shown in drawing.</text>
<text x="129.2" y="263.1">63.820</text>
<text x="143.6" y="263.1">(-)8.460</text>
<text x="129.2" y="284.1">69.635</text>
<text x="143.6" y="284.1">(-)8.940</text>
<text x="11.6" y="308.4" transform="rotate(90 11.6 308.4)">(JAKARIA PERVEZ),EE</text>
<text x="22" y="308.4" transform="rotate(90 22 308.4)">CHECKED BY:</text>
<text x="28.1" y="308.4" transform="rotate(90 28.1 308.4)">(ZAYED BIN SAIF), AE</text>
<text x="38.4" y="308.4" transform="rotate(90 38.4 308.4)">DESIGNED BY:</text>
<text x="129.2" y="307.3">76.026</text>
<text x="143.6" y="307.3">(-)8.820</text>
<text x="129.2" y="325.3">81.025</text>
<text x="143.6" y="325.3">(-)8.760</text>
<text x="129.2" y="346.3">86.839</text>
<text x="143.6" y="346.4">(-)8.700</text>
<text x="11.6" y="361.8" transform="rotate(90 11.6 361.8)">(MD. ENAYET ULLAH),CE,DESIGN</text>
<text x="22" y="362" transform="rotate(90 22 362)">APPROVED BY:</text>
<text x="28.1" y="361.8" transform="rotate(90 28.1 361.8)">(MOHAMMAD SAIF UDDIN),SE</text>
<text x="38.4" y="361.8" transform="rotate(90 38.4 361.8)">RECOMMENDED BY:</text>
</g>
<text font-size="2.8" x="200.9" y="34">ELEVATION (mPWD)</text>
<text font-size="2.3" x="192.2" y="95.5" transform="rotate(90 192.2 95.5)">12.50m</text>
<g font-size="2.2">
<text x="67.6" y="305.4" transform="rotate(90 67.6 305.4)">Protection of Morrelganj Upazila Sadar and adjacent areas from erosion of Pangusi river in Bagerhat District and</text>
<text x="65" y="338.6" transform="rotate(90 65 338.6)">Re-excavation/Dredging of</text>
<text x="65" y="367.5" transform="rotate(90 65 367.5)">Bishkhali river</text>
</g>
<g font-size="2">
<text x="190.3" y="36.4" transform="rotate(90 190.3 36.4)">(-)9.00</text>
<text x="193.9" y="36.4" transform="rotate(90 193.9 36.4)">(-)8.00</text>
<text x="197.5" y="36.4" transform="rotate(90 197.5 36.4)">(-)7.00</text>
<text x="201.1" y="36.4" transform="rotate(90 201.1 36.4)">(-)6.00</text>
<text x="204.8" y="36.4" transform="rotate(90 204.8 36.4)">(-)5.00</text>
<text x="208.4" y="36.4" transform="rotate(90 208.4 36.4)">(-)4.00</text>
<text x="212" y="36.4" transform="rotate(90 212 36.4)">(-)3.00</text>
<text x="215.6" y="36.4" transform="rotate(90 215.6 36.4)">(-)2.00</text>
<text x="219.2" y="36.4" transform="rotate(90 219.2 36.4)">(-)1.00</text>
<text x="222.6" y="38.5" transform="rotate(90 222.6 38.5)">0.00</text>
<text x="226.3" y="38.5" transform="rotate(90 226.3 38.5)">1.00</text>
<text x="229.9" y="38.5" transform="rotate(90 229.9 38.5)">2.00</text>
<text x="233.5" y="38.5" transform="rotate(90 233.5 38.5)">3.00</text>
<text x="237.1" y="38.5" transform="rotate(90 237.1 38.5)">4.00</text>
</g>
<g font-size="1.7">
<text x="265.2" y="63.2" transform="rotate(90 265.2 63.2)">SEE DETAIL X</text>
<text x="262.6" y="69.9" transform="rotate(90 262.6 69.9)">SEE DETAIL Y</text>
<text x="252.8" y="76.5" transform="rotate(90 252.8 76.5)">SEE DETAIL Z</text>
</g>
</svg>
